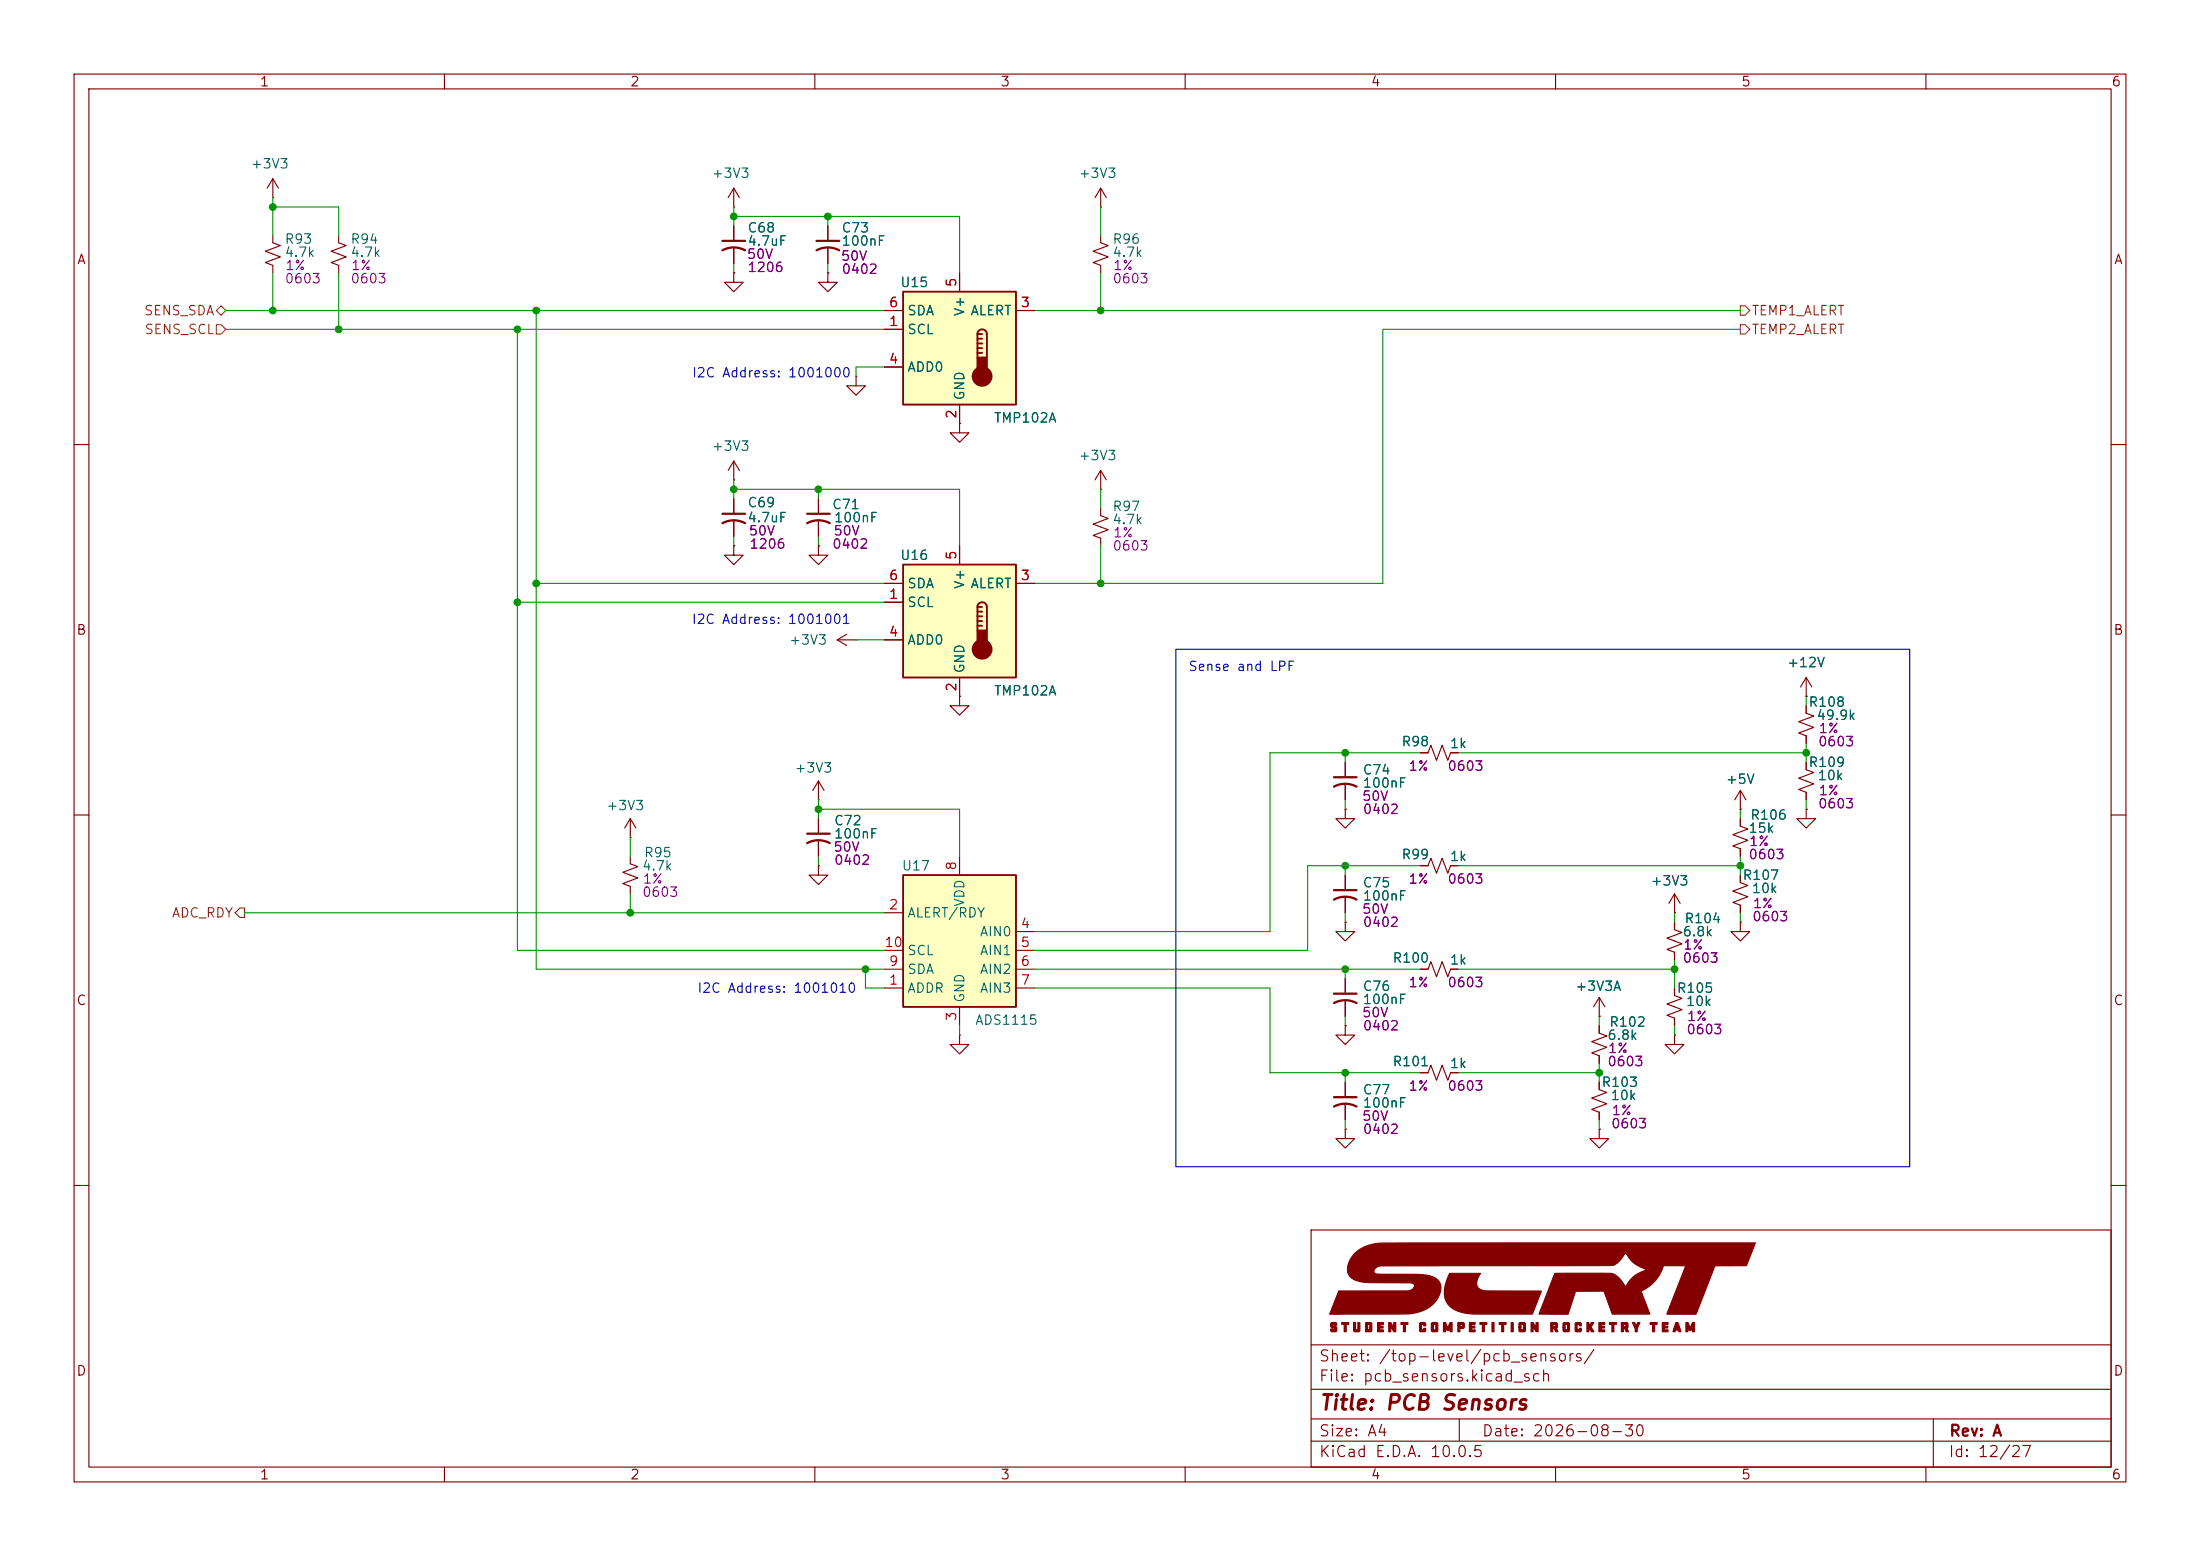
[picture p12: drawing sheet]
<svg xmlns="http://www.w3.org/2000/svg" width="297mm" height="210mm" viewBox="0 0 297 210" stroke-linecap="round" stroke-linejoin="round" font-family="sans-serif">
<g fill="none" stroke="#840000" stroke-width=".15">
<path d="M10 10h277v190h-277zM12 12h273v186h-273zM60 10v2M110 10v2M160 10v2M210 10v2M260 10v2M99.1 36.8v1.3h-1.3l1.3 1.3 1.2-1.3h-1.2M99.1 36.8h.1M99.1 27.9h.1M99.1 25.4v2.5M99.1 25.4l-.8 1.3"/>
<path d="M99.1 25.4l.7 1.3M111.8 30.5v2M111.8 33.5v2.1M148.6 31.8v1l1 .3-2 .8 2 .8-2 .7 1 .4v1M129.5 57.2v1.2h1.3l-1.3 1.3-1.2-1.3h1.2M129.5 57.2h.1M10 60h2M99.1 67.3v2M99.1 70.4v2M285 60h2M10 110h2M191.8 101.6h1l.4-1 .7 2 .8-2 .8 2 .3-1h1"/>
<path d="M285 110h2M10 160h2M177 166h108v32h-108zM285 160h2M60 198v2M110 198v2M160 198v2M177 194.5h108M177 191.5h108M177 187.5h108M177 181.5h108M197 191.5v3"/>
<path d="M210 198v2M260 198v2M261 191.5v6.5"/>
</g>
<g fill="#840000" stroke="#840000" stroke-width=".15">
<path d="M179.7 178.5h.6l.1 .1 .1 .3-.6-.1v.1l.1 .1a.41 .41 0 0 1 .5 .2 .41 .41 0 0 1-.2 .5h-.5l-.2-.1v-.2l.6 .1v-.2h-.1a.42 .42 0 0 1-.5-.3 .42 .42 0 0 1 .1-.5z"/>
<path d="M181.1 178.5h1v.3h-.4v.9h-.2v-.9h-.4z"/>
<path d="M182.7 178.5h.3v1h.3v-1h.3v1.1l-.1 .1h-.7l-.1-.1z"/>
<path d="M184.4 178.5h.7l.1 .1v1l-.1 .1h-.7v-.6h.2v.4h.3v-.7h-.3v.3h-.2z"/>
<path d="M186 178.5h.8v.3h-.5v.2h.4v.2h-.4v.3h.5v.2h-.8z"/>
<path d="M187.5 178.5h.3l.4 .7v-.7h.2v1.2h-.2l-.4-.6-.1 .6h-.2z"/>
<path d="M189.1 178.5h1v.3h-.4v.9h-.2v-.9h-.4z"/>
<path d="M191.8 178.5h.6l.1 .1v.3h-.3v-.1h-.3v.7h.3v-.2h.3v.3l-.1 .1h-.6l-.2-.1v-1z"/>
<path d="M193.3 178.5h.7l.1 .1v1l-.1 .1h-.7l-.1-.1v-.5h.3v.4h.3v-.7h-.3v.3h-.3v-.5z"/>
<path d="M194.9 178.5h.3l.3 .7 .3-.7h.2v1.2h-.2v-.6l-.2 .4h-.3l-.2-.4v.6h-.2z"/>
<path d="M196.8 178.5h.4a.37 .37 0 0 1 .4 .1 .37 .37 0 0 1 .1 .4l-.1 .3h-.5v.4h-.3v-.8h.3v.1h.3v-.2h-.3v.1h-.3z"/>
<path d="M198.4 178.5h.7v.3h-.5v.2h.5v.2h-.5v.3h.5v.2h-.7z"/>
<path d="M199.8 178.5h.9v.3h-.3v.9h-.3v-.9h-.3z"/>
<path d="M201.4 178.5h.3v1.2h-.3z"/>
<path d="M202.4 178.5h.9v.3h-.3v.9h-.3v-.9h-.3z"/>
<path d="M204 178.5h.3v1.2h-.3z"/>
<path d="M205.2 178.5h.6l.1 .1v1l-.1 .1h-.6l-.1-.1v-.5h.2v.4h.4v-.7h-.4v.3h-.2v-.5z"/>
<path d="M206.7 178.5h.3l.4 .7v-.7h.2v1.2h-.2l-.4-.6v.6h-.3z"/>
<path d="M209.4 178.5h.3a.34 .34 0 0 1 .4 0 .34 .34 0 0 1 .2 .4v.3l-.2 .1 .2 .4h-.3l-.2-.4h-.2v.4h-.2v-.8h.2v.1h.4v-.2h-.4v.1h-.2z"/>
<path d="M211.1 178.5h.7l.1 .1v1l-.1 .1h-.7l-.1-.1v-.5h.3v.4h.3v-.7h-.3v.3h-.3v-.5z"/>
<path d="M212.8 178.5h.6l.1 .1v.3h-.3v-.1h-.3v.7h.3v-.2h.3v.3l-.1 .1h-.6l-.2-.1v-1z"/>
<path d="M214.2 178.5h.3v.5l.3-.5h.4l-.4 .6 .4 .6h-.3l-.4-.5v.5h-.3z"/>
<path d="M215.9 178.5h.7v.3h-.5v.2h.5v.2h-.5v.3h.5v.2h-.7z"/>
<path d="M217.3 178.5h.9v.3h-.3v.9h-.3v-.9h-.3z"/>
<path d="M218.9 178.5h.4a.34 .34 0 0 1 .4 0 .34 .34 0 0 1 .1 .4v.3l-.2 .1 .3 .4h-.4l-.2-.4h-.1v.4h-.3v-.8h.3v.1h.3v-.2h-.3v.1h-.3z"/>
<path d="M220.4 178.5h.3l.2 .5 .2-.5h.3l-.4 .8v.4h-.2v-.4z"/>
<path d="M222.8 178.5h.9v.3h-.3v.9h-.3v-.9h-.3z"/>
<path d="M224.4 178.5h.8v.3h-.5v.2h.4v.2h-.4v.3h.5v.2h-.8z"/>
<path d="M226.2 178.5h.3l.4 1.2a.25 .25 0 0 1-.3-.2h-.4a.22 .22 0 0 1-.1 .2 .22 .22 0 0 1-.2 0l.1-.5h.5l-.1-.3-.1 .3h-.3z"/>
<path d="M227.6 178.5h.3l.3 .7 .3-.7h.3v1.2h-.3v-.6l-.2 .4h-.2l-.2-.4v.6h-.3z"/>
<path d="M182.8 169.2a6.3 6.3 0 0 1 4.6-1.4l49.6-.1-1.2 3.1h-4.3l-2.5 6.6h-4l2.6-6.6h-3a5.6 5.6 0 0 1-3 3.5l1.1 3.1h-5l-1.1-2.9a.24 .24 0 0 0-.1-.2 .24 .24 0 0 0-.3 0h-3.5l-1 3.1h-3.9l2.1-5.5h7.6a3.5 3.5 0 0 1 2 1.8 4.6 4.6 0 0 1 2.7-2.3 4.5 4.5 0 0 1-2.7-2.3h-.1a2.78 2.78 0 0 1-1.7 1.7l-31.3 .1a.88 .88 0 0 0-.9 .8 .93 .93 0 0 0 1 .3h3.2a10.5 10.5 0 0 1 3.9 .4 1.67 1.67 0 0 1 .7 2.4 4.7 4.7 0 0 1-4 2.5l-10.8 .1 1.2-3.2h9.4a.69 .69 0 0 0 .8-.9 2.61 2.61 0 0 0-1.6-.2h-4.4a4.5 4.5 0 0 1-2.6-.8 2.26 2.26 0 0 1 .3-2.8z"/>
<path d="M195.7 171.9h4.2a1.52 1.52 0 0 0-.2 2l.3 .2a28.8 28.8 0 0 0 5.2 .1l2.9 .1-1.2 3.1h-5.8a11.3 11.3 0 0 1-4.6-.6 2.92 2.92 0 0 1-1.2-3.9z"/>
</g>
<path d="M110.2 33.8a3.2 3.2 0 0 1 3.1 0M110.2 32.5h3.1M97.5 70.6a3.2 3.2 0 0 1 3.1 0M97.5 69.3h3.1" fill="none" stroke="#840000" stroke-width=".3"/>
<path d="M121.9 39.4h15.3v15.2h-15.3z" fill="#ffffc2"/>
<path d="M121.9 39.4h15.3v15.2h-15.3zM132 45.1a.64 .64 0 0 1 .6-.6 .64 .64 0 0 1 .6 .6v3.2M132 45.1v3.2M132 45.1h.6M132 45.7h.6M132 46.4h.6M132 47h.6M132 47.6h.6" fill="none" stroke="#840000" stroke-width=".25"/>
<g fill="#840000" stroke="#840000" stroke-width=".25">
<path d="M132 48.3h1.2v1.9h-1.2z"/>
<circle cx="132.6" cy="50.8" r="1.27"/>
</g>
<g fill="none" stroke="#840000" stroke-width=".15">
<path d="M111.8 36.8v1.3h1.2l-1.2 1.3-1.3-1.3h1.3M111.8 36.8h.1M129.5 36.8v2.6M115.6 50.8v1.3h1.2l-1.2 1.2-1.3-1.2h1.3M115.6 50.8h.1M119.4 44.5h2.5M119.4 41.9h2.5M119.4 49.5h2.5M129.5 54.6v2.6M137.2 41.9h2.5M99.1 64.8h.1M99.1 73.7v1.2h-1.3l1.3 1.3 1.2-1.3h-1.2"/>
<path d="M99.1 73.7h.1M99.1 62.2l-.8 1.3M99.1 62.2l.7 1.3M99.1 62.2v2.6M110.5 73.7v1.2h1.3l-1.3 1.3-1.3-1.3h1.3M110.5 73.7h.1M129.5 94v1.3h1.3l-1.3 1.2-1.2-1.2h1.2M129.5 94h.1M129.5 139.7v1.3h1.3l-1.3 1.2-1.2-1.2h1.2M129.5 139.7h.1M215.9 137.2h.1M215.9 134.6l-.8 1.3"/>
<path d="M215.9 134.6l.8 1.3M215.9 134.6v2.6M226.1 123.2h.1M226.1 120.7l-.8 1.2M226.1 120.7l.7 1.2M226.1 120.7v2.5"/>
</g>
<path d="M121.9 118.1h15.3v17.8h-15.3z" fill="#ffffc2"/>
<path d="M121.9 118.1h15.3v17.8h-15.3z" fill="none" stroke="#840000" stroke-width=".25"/>
<g fill="none" stroke="#840000" stroke-width=".15">
<path d="M36.8 26.7h.1M36.8 31.8v1l1 .3-2 .8 2 .8-2 .7 1 .4v1M36.8 24.1l-.7 1.3M36.8 24.1l.8 1.3M36.8 24.1v2.6M45.7 31.8v1l1 .3-2 .8 2 .8-2 .7 1 .4v1M99.1 30.5v2M99.1 33.5v2.1M148.6 27.9h.1M148.6 25.4l-.8 1.3M148.6 25.4l.8 1.3M148.6 25.4v2.5"/>
<path d="M110.5 67.3v2M110.5 70.4v2M129.5 115.6v2.5M181.6 109.2v1.3h1.3l-1.3 1.3-1.3-1.3h1.3M181.6 109.2h.1M119.4 133.4h2.5M119.4 123.2h2.5M119.4 128.3h2.5M119.4 130.8h2.5M129.5 135.9v2.5M137.2 133.4h2.5M137.2 125.7h2.5"/>
<path d="M137.2 128.3h2.5M137.2 130.8h2.5M226.1 124.5v1l1 .4-2.1 .7 2.1 .8-2.1 .7 1.1 .4v1M234.9 124.5v1.2h1.3l-1.3 1.3-1.2-1.3h1.2M234.9 124.5h.1"/>
</g>
<path d="M97.5 33.8a3.2 3.2 0 0 1 3.1 0M97.5 32.5h3.1M109 70.6a3.2 3.2 0 0 1 3 0M109 69.3h3" fill="none" stroke="#840000" stroke-width=".3"/>
<path d="M121.9 76.2h15.3v15.2h-15.3z" fill="#ffffc2"/>
<path d="M121.9 76.2h15.3v15.2h-15.3zM132 81.9a.64 .64 0 0 1 .6-.6 .64 .64 0 0 1 .6 .6v3.2M132 81.9v3.2M132 81.9h.6M132 82.6h.6M132 83.2h.6M132 83.8h.6M132 84.5h.6" fill="none" stroke="#840000" stroke-width=".25"/>
<g fill="#840000" stroke="#840000" stroke-width=".25">
<path d="M132 85.1h1.2v1.9h-1.2z"/>
<circle cx="132.6" cy="87.6" r="1.27"/>
</g>
<g fill="none" stroke="#840000" stroke-width=".15">
<path d="M99.1 36.8h.1M99.1 30.5v2M99.1 33.5v2.1M111.8 36.8h.1M111.8 30.5v2M111.8 33.5v2.1M129.5 36.8v2.6M119.4 44.5h2.5M119.4 41.9h2.5M119.4 49.5h2.5M129.5 57.2h.1M129.5 54.6v2.6"/>
<path d="M137.2 41.9h2.5M99.1 73.7h.1M99.1 67.3v2M99.1 70.4v2M110.5 73.7h.1M110.5 67.3v2M110.5 70.4v2M119.4 78.7h2.5M129.5 73.7v2.5M137.2 78.7h2.5M148.6 66h.1M148.6 68.6v1l1 .4-2 .7 2 .8-2 .8 1 .3v1.1"/>
<path d="M148.6 63.5l-.8 1.3M148.6 63.5l.8 1.3M148.6 63.5v2.5M113 86.4h2.6M113 86.4l1.3 .7M114.3 85.6l-1.3 .8M115.6 86.4h.1M119.4 81.3h2.5M119.4 86.4h2.5M129.5 94h.1M129.5 91.4v2.6M243.8 95.3v1l1.1 .3-2.1 .8 2.1 .8-2.1 .7 1 .4v1"/>
<path d="M243.8 94h.1M243.8 91.4v2.6M243.8 91.4l-.7 1.3M243.8 91.4l.8 1.3M85.1 113h.1M85.1 115.6v1l1 .4-2 .7 2 .8-2 .8 1 .3v1.1M85.1 110.5l-.8 1.3M85.1 110.5l.8 1.3M85.1 110.5v2.5M110.5 108h.1M110.5 116.8v1.3h1.3l-1.3 1.3-1.3-1.3h1.3M110.5 116.8h.1"/>
<path d="M110.5 105.4l-.8 1.3M110.5 105.4l.8 1.3M110.5 105.4v2.6M110.5 110.5v2M110.5 113.5v2.1M181.6 109.2h.1M181.6 102.9v2M181.6 105.9v2.1M181.6 118.1v2M191.8 116.8h1l.4-1 .7 2.1 .8-2.1 .8 2.1 .3-1.1h1M191.8 101.6h1M195.8 101.6h1"/>
<path d="M234.9 118.1v1l1.1 .4-2.1 .8 2.1 .7-2.1 .8 1 .4v1M234.9 110.5v1l1.1 .4-2.1 .7 2.1 .8-2.1 .8 1 .4v1M234.9 109.2h.1M234.9 106.7v2.5M234.9 106.7l-.7 1.3M234.9 106.7l.8 1.3M243.8 109.2v1.3h1.3l-1.3 1.3-1.2-1.3h1.2M243.8 109.2h.1M243.8 102.9v1l1.1 .4-2.1 .7 2.1 .8-2.1 .8 1 .3v1.1M181.6 124.5v1.2h1.3l-1.3 1.3-1.3-1.3h1.3M181.6 124.5h.1M181.6 138.4v1.3h1.3l-1.3 1.3-1.3-1.3h1.3"/>
<path d="M181.6 138.4h.1M181.6 121.2v2M181.6 132.1v2M181.6 135.1v2.1M191.8 130.8h1l.4-1 .7 2 .8-2 .8 2 .3-1h1M215.9 138.4v1l1 .4-2 .8 2 .8-2 .7 1 .4v1M215.9 137.2h.1M226.1 139.7v1.3h1.2l-1.2 1.2-1.3-1.2h1.3M226.1 139.7h.1M226.1 133.4v1l1 .3-2.1 .8 2.1 .8-2.1 .7 1.1 .4v1M226.1 123.2h.1M226.1 124.5v1"/>
<path d="M226.1 128.5v1M234.9 124.5h.1M181.6 152.4v1.3h1.3l-1.3 1.2-1.3-1.2h1.3M181.6 152.4h.1M181.6 146.1v2M181.6 149.1v2M191.8 144.8h1l.4-1 .7 2 .8-2 .8 2 .3-1h1M215.9 152.4v1.3h1.3l-1.3 1.2-1.3-1.2h1.3M215.9 152.4h.1M215.9 146.1v1l1 .3-2 .8 2 .8-2 .7 1 .4v1"/>
</g>
<path d="M109 113.8a3.2 3.2 0 0 1 3 0M109 112.5h3M180.1 106.2a3.2 3.2 0 0 1 3 0M180.1 104.9h3M180.1 135.4a3.2 3.2 0 0 1 3 0M180.1 121.4a3.2 3.2 0 0 1 3 0M180.1 134.1h3M180.1 120.1h3M180.1 149.4a3.2 3.2 0 0 1 3 0M180.1 148.1h3" fill="none" stroke="#840000" stroke-width=".3"/>
<path d="M29.2 43.8h.6l.7 .7-.7 .6h-.6zM29.2 41.9l.6-.6 .7 .6-.7 .6zM234.9 41.3h.7l.6 .6-.6 .6h-.7zM234.9 43.8h.7l.6 .7-.6 .6h-.7zM32.4 122.6h.6v1.2h-.6l-.7-.6z" fill="none" stroke="#725600" stroke-width=".15"/>
<g fill="none" stroke="#009600" stroke-width=".15">
<path d="M36.8 27.9h8.9v3.9M36.8 26.7v5.1M36.8 36.8v5.1M45.7 36.8v7.7M99.1 27.9v2.6M99.1 35.6v1.2M99.1 29.2h30.4v7.6M111.8 29.2v1.3M111.8 35.6v1.2M148.6 27.9v3.9M148.6 36.8v5.1M30.5 44.5h88.9"/>
<path d="M30.5 41.9h88.9M69.8 44.5v83.8h49.6M72.4 41.9v88.9h47M119.4 49.5h-3.8v1.3M139.7 41.9h95.2M234.9 44.5h-48.2v34.2h-47M72.4 78.7h47M99.1 64.8v2.5M99.1 72.4v1.3M99.1 66h30.4v7.7M110.5 66v1.3M110.5 72.4v1.3"/>
<path d="M148.6 66v2.6M148.6 73.7v5M69.8 81.3h49.6M115.6 86.4h3.8M243.8 94v1.3M85.1 113v2.6M110.5 108v2.5M110.5 115.6v1.2M110.5 109.2h19v6.4M181.6 101.6v1.3M181.6 108v1.2M181.6 116.8v1.3"/>
<path d="M191.8 101.6h-20.4v24.1h-31.7M191.8 116.8h-15.3v11.5h-36.8M196.8 101.6h47M196.8 116.8h38.1M234.9 109.2v1.3M234.9 115.6v2.5M243.8 100.3v2.6M243.8 108v1.2M33 123.2h86.4M85.1 120.7v2.5M116.8 130.8v2.6h2.6M129.5 138.4v1.3"/>
<path d="M139.7 133.4h31.7v11.4h20.4M139.7 130.8h52.1M181.6 123.2v1.3M181.6 130.8v1.3M181.6 137.2v1.2M196.8 130.8h29.3M215.9 137.2v1.2M226.1 123.2v1.3M226.1 129.5v3.9M226.1 138.4v1.3M234.9 123.2v1.3M181.6 144.8v1.3"/>
<path d="M181.6 151.1v1.3M196.8 144.8h19.1M215.9 143.5v2.6M215.9 151.1v1.3"/>
</g>
<path d="M158.7 87.6h99.1v69.9h-99.1z" fill="none" stroke="#0000c2" stroke-width=".15"/>
<g fill="#009600" stroke="#009600" stroke-width=".14">
<circle cx="116.8" cy="130.8" r=".46"/>
<circle cx="181.6" cy="144.8" r=".46"/>
<circle cx="181.6" cy="130.8" r=".46"/>
<circle cx="148.6" cy="41.9" r=".46"/>
<circle cx="148.6" cy="78.7" r=".46"/>
<circle cx="181.6" cy="116.8" r=".46"/>
<circle cx="181.6" cy="101.6" r=".46"/>
<circle cx="69.8" cy="81.3" r=".46"/>
<circle cx="69.8" cy="44.5" r=".46"/>
<circle cx="72.4" cy="78.7" r=".46"/>
<circle cx="45.7" cy="44.5" r=".46"/>
<circle cx="72.4" cy="41.9" r=".46"/>
<circle cx="111.8" cy="29.2" r=".46"/>
<circle cx="99.1" cy="29.2" r=".46"/>
<circle cx="36.8" cy="27.9" r=".46"/>
<circle cx="36.8" cy="41.9" r=".46"/>
<circle cx="215.9" cy="144.8" r=".46"/>
<circle cx="243.8" cy="101.6" r=".46"/>
<circle cx="99.1" cy="66" r=".46"/>
<circle cx="110.5" cy="66" r=".46"/>
<circle cx="110.5" cy="109.2" r=".46"/>
<circle cx="85.1" cy="123.2" r=".46"/>
<circle cx="226.1" cy="130.8" r=".46"/>
<circle cx="234.9" cy="116.8" r=".46"/>
</g>
<text font-size="2" fill="#840000" x="178" y="190.8">Title: PCB Sensors</text>
<g font-size="1.5" fill="#840000">
<text x="178" y="184.1">Sheet: /top-level/pcb_sensors/</text>
<text x="178" y="186.8">File: pcb_sensors.kicad_sch</text>
<text x="178" y="197">KiCad E.D.A. 10.0.5</text>
<text x="178" y="194.2">Size: A4</text>
<text x="200" y="194.2">Date: 2026-08-30</text>
<text x="263" y="197">Id: 12/27</text>
<text x="263" y="194.2">Rev: A</text>
</g>
<g font-size="1.3" fill="#840000">
<text x="35" y="12">1</text>
<text x="85" y="12">2</text>
<text x="135" y="12">3</text>
<text x="185" y="12">4</text>
<text x="235" y="12">5</text>
<text x="285" y="12">6</text>
<text x="10.3" y="36">A</text>
<text x="285.3" y="36">A</text>
<text x="10.2" y="86">B</text>
<text x="285.2" y="86">B</text>
<text x="10.2" y="136">C</text>
<text x="285.2" y="136">C</text>
<text x="10.2" y="186">D</text>
<text x="285.2" y="186">D</text>
<text x="35" y="200">1</text>
<text x="85" y="200">2</text>
<text x="135" y="200">3</text>
<text x="185" y="200">4</text>
<text x="235" y="200">5</text>
<text x="285" y="200">6</text>
</g>
<g font-size="1.3" fill="#006464">
<text x="33.8" y="23.1">+3V3</text>
<text x="96" y="24.3">+3V3</text>
<text x="145.5" y="24.3">+3V3</text>
<text x="38.3" y="33.2">R93</text>
<text x="38.3" y="35">4.7k</text>
<text x="47.2" y="33.2">R94</text>
<text x="47.2" y="35">4.7k</text>
<text x="100.8" y="31.7">C68</text>
<text x="100.8" y="33.5">4.7uF</text>
<text x="113.5" y="31.7">C73</text>
<text x="113.5" y="33.5">100nF</text>
<text x="150.1" y="33.2">R96</text>
<text x="150.1" y="35">4.7k</text>
<text x="121.4" y="39.1">U15</text>
<text x="122.4" y="45.4">SCL</text>
<text x="122.4" y="42.9">SDA</text>
<text x="130.5" y="42.8" transform="rotate(-90 130.5 42.8)">V+</text>
<text x="130.9" y="42.9">ALERT</text>
<text x="122.4" y="50.5">ADD0</text>
<text x="130.5" y="54.1" transform="rotate(-90 130.5 54.1)">GND</text>
<text x="134.1" y="57.4">TMP102A</text>
<text x="96" y="61.2">+3V3</text>
<text x="145.5" y="62.4">+3V3</text>
<text x="100.8" y="68.8">C69</text>
<text x="100.8" y="70.8">4.7uF</text>
<text x="112.3" y="69">C71</text>
<text x="112.5" y="70.8">100nF</text>
<text x="150.1" y="69.3">R97</text>
<text x="150.1" y="71.1">4.7k</text>
<text x="121.4" y="75.9">U16</text>
<text x="122.4" y="82.2">SCL</text>
<text x="122.4" y="79.7">SDA</text>
<text x="130.5" y="79.6" transform="rotate(-90 130.5 79.6)">V+</text>
<text x="130.9" y="79.7">ALERT</text>
<text x="106.4" y="87.3">+3V3</text>
<text x="122.4" y="87.3">ADD0</text>
<text x="130.5" y="91" transform="rotate(-90 130.5 91)">GND</text>
<text x="134.1" y="94.2">TMP102A</text>
<text x="241.2" y="90.4">+12V</text>
<text x="244.1" y="95.7">R108</text>
<text x="189.1" y="101">R98</text>
<text x="195.6" y="101.3">1k</text>
<text x="245.1" y="97.5">49.9k</text>
<text x="107.2" y="104.6">+3V3</text>
<text x="183.9" y="104.8">C74</text>
<text x="183.9" y="106.6">100nF</text>
<text x="232.9" y="106.1">+5V</text>
<text x="244.1" y="103.8">R109</text>
<text x="245.3" y="105.6">10k</text>
<text x="81.8" y="109.7">+3V3</text>
<text x="112.5" y="111.7">C72</text>
<text x="112.5" y="113.5">100nF</text>
<text x="236" y="112.7">15k</text>
<text x="236.2" y="110.9">R106</text>
<text x="86.6" y="117.8">4.7k</text>
<text x="86.9" y="116">R95</text>
<text x="121.7" y="117.8">U17</text>
<text x="189.1" y="116.3">R99</text>
<text x="195.6" y="116.5">1k</text>
<text x="222.7" y="119.8">+3V3</text>
<text x="235.2" y="119.1">R107</text>
<text x="122.4" y="124.2">ALERT/RDY</text>
<text x="130.5" y="122.5" transform="rotate(-90 130.5 122.5)">VDD</text>
<text x="183.9" y="120.1">C75</text>
<text x="183.9" y="121.9">100nF</text>
<text x="227.3" y="124.9">R104</text>
<text x="236.4" y="120.9">10k</text>
<text x="122.4" y="131.8">SDA</text>
<text x="122.4" y="129.2">SCL</text>
<text x="132.2" y="126.7">AIN0</text>
<text x="132.2" y="129.2">AIN1</text>
<text x="132.2" y="131.8">AIN2</text>
<text x="187.9" y="130.2">R100</text>
<text x="195.6" y="130.5">1k</text>
<text x="227.1" y="126.7">6.8k</text>
<text x="122.4" y="134.3">ADDR</text>
<text x="130.5" y="135.4" transform="rotate(-90 130.5 135.4)">GND</text>
<text x="132.2" y="134.3">AIN3</text>
<text x="183.9" y="134.1">C76</text>
<text x="183.9" y="135.8">100nF</text>
<text x="212.6" y="134.1">+3V3A</text>
<text x="226.3" y="134.3">R105</text>
<text x="227.5" y="136.1">10k</text>
<text x="131.6" y="138.6">ADS1115</text>
<text x="216.9" y="140.7">6.8k</text>
<text x="217.2" y="138.9">R102</text>
<text x="183.9" y="148">C77</text>
<text x="183.9" y="149.8">100nF</text>
<text x="187.9" y="144.2">R101</text>
<text x="195.6" y="144.5">1k</text>
<text x="216.1" y="147">R103</text>
<text x="217.4" y="148.8">10k</text>
</g>
<g font-size="1.3" fill="#840084">
<text x="100.7" y="35.3">50V</text>
<text x="113.4" y="35.5">50V</text>
<text x="38.3" y="38.6">0603</text>
<text x="38.4" y="36.8">1%</text>
<text x="47.2" y="38.6">0603</text>
<text x="47.3" y="36.8">1%</text>
<text x="100.8" y="37">1206</text>
<text x="113.5" y="37.3">0402</text>
<text x="150.1" y="38.6">0603</text>
<text x="150.2" y="36.8">1%</text>
<text x="101" y="72.6">50V</text>
<text x="101.1" y="74.4">1206</text>
<text x="112.3" y="74.4">0402</text>
<text x="112.4" y="72.6">50V</text>
<text x="150.1" y="74.6">0603</text>
<text x="150.2" y="72.8">1%</text>
<text x="245.4" y="101">0603</text>
<text x="245.4" y="99.3">1%</text>
<text x="190.1" y="104.3">1%</text>
<text x="195.3" y="104.3">0603</text>
<text x="245.4" y="107.6">1%</text>
<text x="183.8" y="108.4">50V</text>
<text x="183.9" y="110.2">0402</text>
<text x="245.4" y="109.4">0603</text>
<text x="86.7" y="119.6">1%</text>
<text x="112.4" y="115.3">50V</text>
<text x="112.5" y="117">0402</text>
<text x="190.1" y="119.6">1%</text>
<text x="195.3" y="119.6">0603</text>
<text x="236" y="116.3">0603</text>
<text x="236" y="114.5">1%</text>
<text x="86.6" y="121.4">0603</text>
<text x="183.8" y="123.6">50V</text>
<text x="183.9" y="125.4">0402</text>
<text x="236.5" y="124.7">0603</text>
<text x="236.5" y="122.9">1%</text>
<text x="227.1" y="130.2">0603</text>
<text x="227.1" y="128.5">1%</text>
<text x="183.8" y="137.6">50V</text>
<text x="190.1" y="133.6">1%</text>
<text x="195.3" y="133.6">0603</text>
<text x="183.9" y="139.4">0402</text>
<text x="217" y="142.4">1%</text>
<text x="227.6" y="139.9">0603</text>
<text x="227.7" y="138.1">1%</text>
<text x="190.1" y="147.5">1%</text>
<text x="195.3" y="147.5">0603</text>
<text x="216.9" y="144.2">0603</text>
<text x="183.8" y="151.6">50V</text>
<text x="183.9" y="153.4">0402</text>
<text x="217.4" y="152.6">0603</text>
<text x="217.5" y="150.8">1%</text>
</g>
<g font-size="1.3" fill="#a90000">
<text x="119.9" y="41.8">6</text>
<text x="129.4" y="38.8" transform="rotate(-90 129.4 38.8)">5</text>
<text x="137.7" y="41.8">3</text>
<text x="119.9" y="44.3">1</text>
<text x="119.9" y="49.4">4</text>
<text x="129.4" y="56.6" transform="rotate(-90 129.4 56.6)">2</text>
<text x="129.4" y="75.7" transform="rotate(-90 129.4 75.7)">5</text>
<text x="119.9" y="81.1">1</text>
<text x="119.9" y="78.6">6</text>
<text x="137.7" y="78.6">3</text>
<text x="119.9" y="86.2">4</text>
<text x="129.4" y="93.4" transform="rotate(-90 129.4 93.4)">2</text>
<text x="129.4" y="117.6" transform="rotate(-90 129.4 117.6)">8</text>
<text x="119.9" y="123.1">2</text>
<text x="137.7" y="125.6">4</text>
<text x="119.3" y="128.1">10</text>
<text x="119.9" y="130.7">9</text>
<text x="137.7" y="128.1">5</text>
<text x="137.7" y="130.7">6</text>
<text x="119.9" y="133.2">1</text>
<text x="129.4" y="137.9" transform="rotate(-90 129.4 137.9)">3</text>
<text x="137.7" y="133.2">7</text>
</g>
<g font-size="1.3" fill="#725600">
<text x="19.4" y="42.9">SENS_SDA</text>
<text x="19.4" y="45.4">SENS_SCL</text>
<text x="236.4" y="42.9">TEMP1_ALERT</text>
<text x="236.4" y="45.4">TEMP2_ALERT</text>
<text x="23.1" y="124.2">ADC_RDY</text>
</g>
<g font-size="1.3" fill="#0000c2">
<text x="93.3" y="51.3">I2C Address: 1001000</text>
<text x="93.3" y="84.5">I2C Address: 1001001</text>
<text x="160.3" y="90.9">Sense and LPF</text>
<text x="94.1" y="134.3">I2C Address: 1001010</text>
</g>
</svg>
